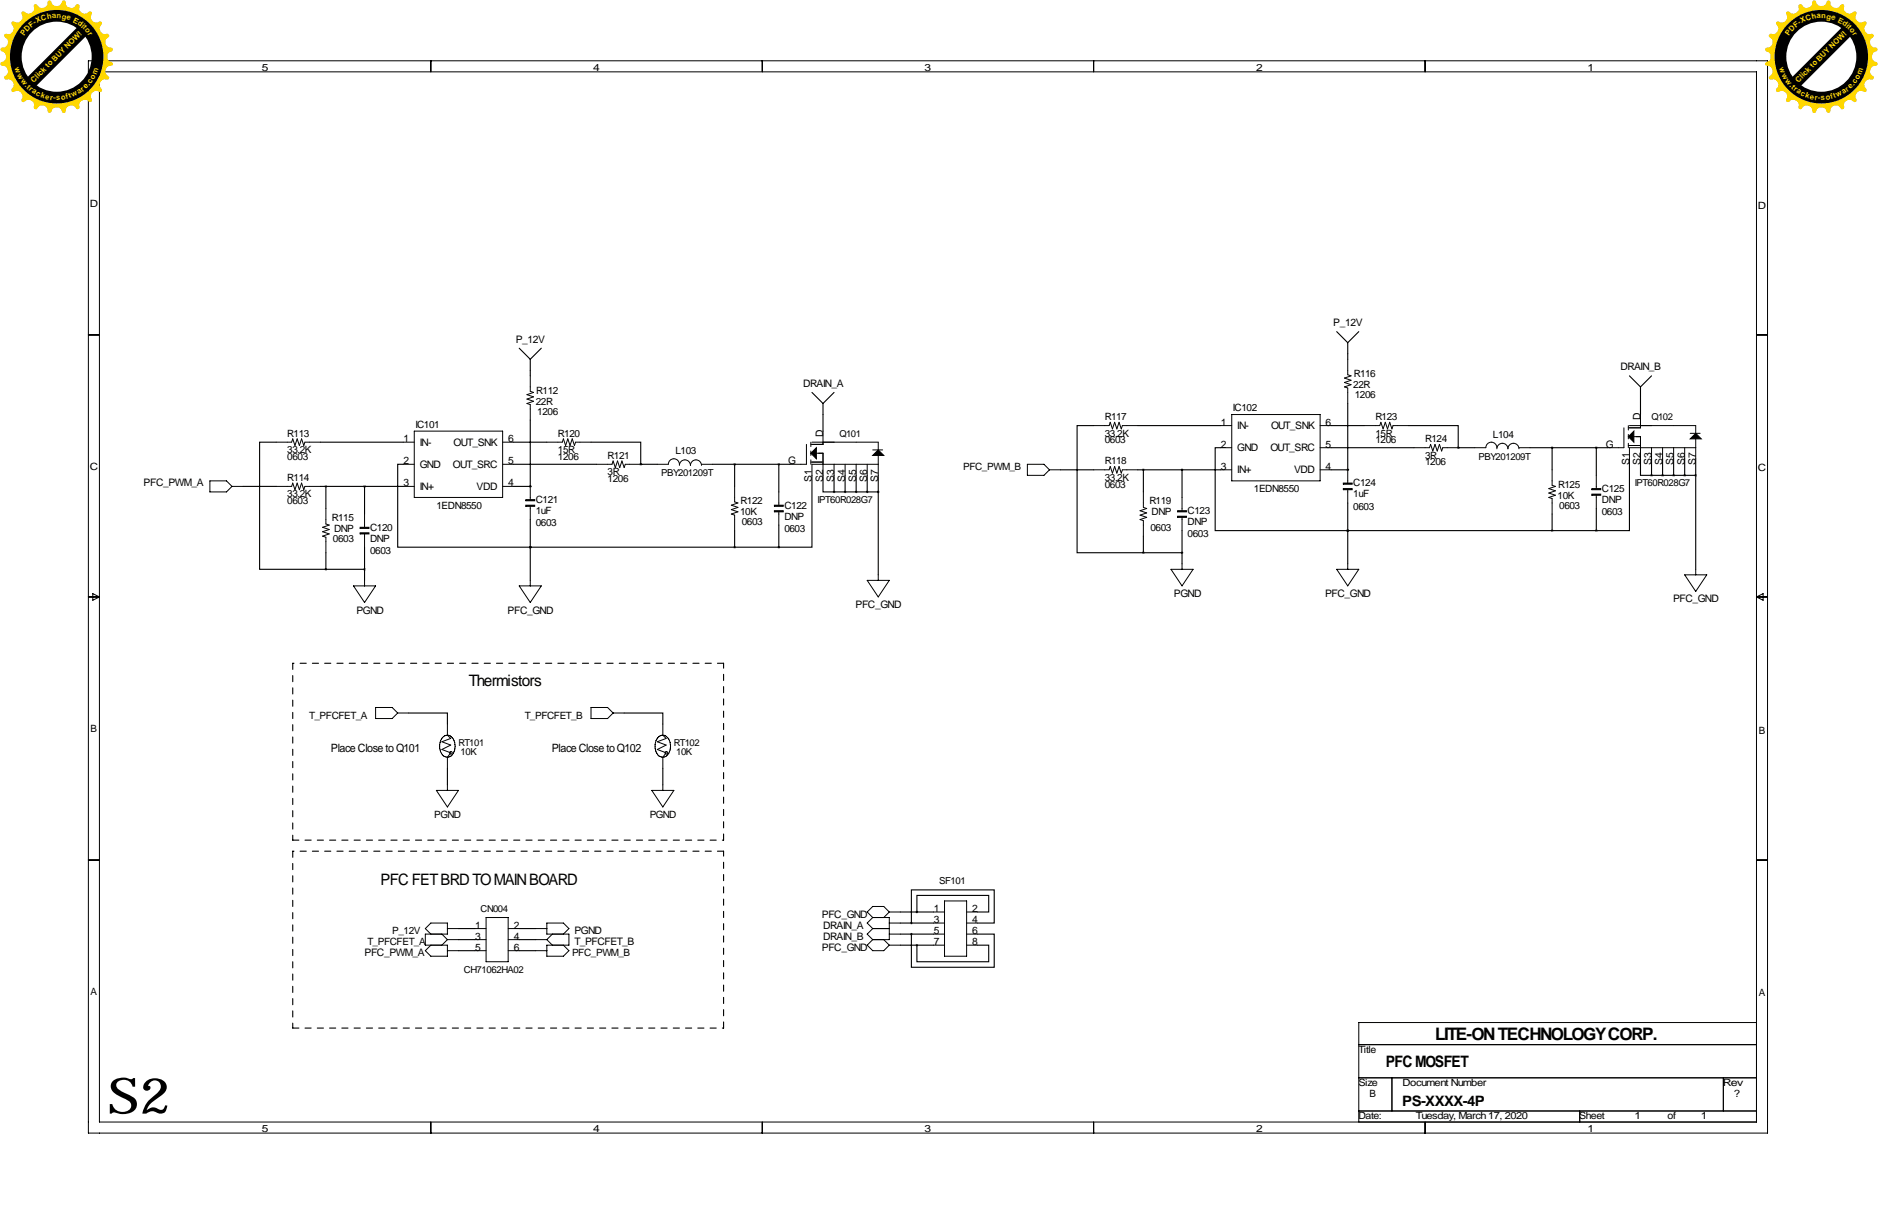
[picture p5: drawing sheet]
<svg xmlns="http://www.w3.org/2000/svg" width="432mm" height="279mm" viewBox="0 0 432 279" stroke-linecap="round" stroke-linejoin="round" font-family="sans-serif">
<g fill="none" stroke="#000" stroke-width=".23">
<path d="M20.3 14h386.1v246.3h-386.1zM22.9 16.5h381v241.3h-381zM99.1 14v2.5M175.3 14v2.5M251.5 14v2.5M327.7 14v2.5M20.3 77h2.6M403.9 77h2.5M95.2 99.1h20.4v15.2h-20.4zM121.9 86.4v3.5l.8 .3-1.5 .5 1.5 .5-1.5 .5 1.5 .5-1.5 .5 .7 .3v3.5M189.2 99.1v3h-2.8M251.5 97.8h3.5l.3-.8 .5 1.6 .5-1.6 .5 1.6 .5-1.6 .5 1.6 .3-.8h3.5"/>
<path d="M280.7 97.8h2.5M283.2 95.2h20.3v15.3h-20.3zM303.5 97.8h2.6M309.9 82.5v3.6l.7 .3-1.5 .5 1.5 .5-1.5 .5 1.5 .5-1.5 .5 .8 .3v3.5M313.7 97.8h3.5l.3-.8 .5 1.6 .5-1.6 .5 1.6 .5-1.6 .5 1.6 .3-.8h3.5M373.4 98.3v4.6h-3.8M374.4 97.8v1M374.4 99.8v1M374.6 97.8h15.3v7.6M377.2 95.2v3.1h-2.8M388.6 99.6h2.3M48.3 110.5h3.8l1.2 1.3-1.2 1.2h-3.8z"/>
<path d="M53.3 111.8h2.6M63.5 101.6h3.6l.2-.8 .5 1.6 .5-1.6 .5 1.6 .5-1.6 .5 1.6 .3-.8h3.6M63.5 111.8h3.6l.2-.8 .5 1.5 .5-1.5 .5 1.5 .5-1.5 .5 1.5 .3-.7h3.6M74.9 116.8v3.6l.8 .3-1.5 .5 1.5 .5-1.5 .5 1.5 .5-1.5 .5 .7 .2v3.6M83.8 118.1v3.1M92.7 101.6h2.5M92.7 111.8h2.5M92.7 106.7h2.5M115.6 101.6h2.5M115.6 111.8h2.5M115.6 106.7h2.5M121.9 111.8v3"/>
<path d="M121.9 116.3v3.1M125.7 101.6h3.6l.2-.8 .5 1.6 .6-1.6 .5 1.6 .5-1.6 .5 1.6 .2-.8h3.6M137.2 106.7h3.5l.3-.8 .5 1.5 .5-1.5 .5 1.5 .5-1.5 .5 1.5 .3-.7h3.5M151.1 106.7h2.6a1.27 1.27 0 0 1 1.2-1.3 1.27 1.27 0 0 1 1.3 1.3M156.2 106.9a1.27 1.27 0 0 1 1.3-1.2 1.27 1.27 0 0 1 1.2 1.2 1.27 1.27 0 0 1 1.3-1.2 1.27 1.27 0 0 1 1.3 1.2M161.3 106.7h2.5M168.9 111.8v3.5l.8 .3-1.6 .5 1.6 .5-1.6 .5 1.6 .5-1.6 .5 .8 .3v3.5M179.1 113v3.1M179.1 117.6v3.1M185.4 102.1v4.6h-3.8M186.4 106.2h2.8M186.4 101.6v1"/>
<path d="M186.4 103.6v1M186.4 105.7v1M186.7 101.6h15.2v7.6M187.7 104.1h1.5v5.1M191.8 106.7v2.5M194.3 106.7v2.5M196.8 106.7v2.5M199.4 106.7v2.5M200.7 103.4h2.2M201.9 106.7h-15.2v2.5M236.2 106.7h3.8l1.3 1.2-1.3 1.3h-3.8zM241.3 107.9h2.5"/>
<path d="M251.5 107.9h3.5l.3-.7 .5 1.5 .5-1.5 .5 1.5 .5-1.5 .5 1.5 .3-.8h3.5M262.9 113v3.6l.8 .2-1.6 .5 1.6 .6-1.6 .5 1.6 .5-1.6 .5 .8 .2v3.6M271.8 114.3v3M271.8 118.9v3M280.7 107.9h2.5M280.7 102.9h2.5M303.5 107.9h2.6M303.5 102.9h2.6M309.9 107.9v3.1M309.9 112.5v3.1M325.1 102.9h3.6l.2-.8 .5 1.5 .5-1.5 .6 1.5 .5-1.5 .5 1.5 .2-.7h3.6M339.1 102.9h2.5a1.27 1.27 0 0 1 1.3-1.3 1.27 1.27 0 0 1 1.3 1.3"/>
<path d="M344.2 103.1a1.27 1.27 0 0 1 1.2-1.2 1.27 1.27 0 0 1 1.3 1.2 1.27 1.27 0 0 1 1.3-1.2 1.27 1.27 0 0 1 1.2 1.2M349.2 102.9h2.6M356.9 107.9v3.6l.7 .3-1.5 .5 1.5 .5-1.5 .5 1.5 .5-1.5 .5 .8 .3v3.5M367 109.2v3.1M367 113.8v3M374.4 102.4h2.8M374.4 101.9v1M375.7 100.3h1.5v5.1M379.7 102.9v2.5M382.3 102.9v2.5M384.8 102.9v2.5M387.3 102.9v2.5"/>
<path d="M389.9 102.9h-15.3v2.5M20.3 137.2h2.6M21.3 136.4l1.6 .8-1.6 .7zM81.3 134.6h5.1l-2.6 3.8zM83.8 122.7v3M83.8 133.3v1.3M119.4 134.6h5.1l-2.6 3.8zM121.9 133.3v1.3M199.4 133.3h5.1l-2.6 3.9zM201.9 132.1v1.2M269.2 130.8h5.1l-2.5 3.8zM271.8 129.5v1.3"/>
<path d="M307.3 130.8h5.1l-2.5 3.8zM309.9 129.5v1.3M387.3 132.1h5.1l-2.5 3.8zM389.9 130.8v1.3M403.9 137.2h2.5M403.9 137.2l1.5-.8v1.5zM86.4 162.6h3.8l1.2 1.2-1.2 1.3h-3.8zM91.4 163.8h2.6M102.9 168.9l.7 .8-2 .7 2 .8-2 1 2 .8-.7 1M102.9 168.9a2.67 2.67 0 0 1 1.5 3.8l-.7 1-.8 .3M102.9 168.9a2.72 2.72 0 0 0-1.9 2.3 2.72 2.72 0 0 0 1.3 2.6l.6 .2M102.9 166.4v2.5"/>
<path d="M102.9 174v2.5M135.9 162.6h3.8l1.3 1.2-1.3 1.3h-3.8zM141 163.8h2.5M152.4 168.9l.8 .8-2.1 .7 2.1 .8-2.1 1 2.1 .8-.8 1M152.4 168.9a2.67 2.67 0 0 1 1.5 3.8l-.6 1-.9 .3M152.4 168.9a2.72 2.72 0 0 0-1.9 2.3 2.72 2.72 0 0 0 1.3 2.6l.6 .2M152.4 166.4v2.5M152.4 174v2.5M20.3 197.6h2.6M100.3 181.6h5.1l-2.5 3.8zM102.9 180.3v1.3M149.9 181.6h5l-2.5 3.8z"/>
<path d="M152.4 180.3v1.3M403.9 197.6h2.5M99.1 214.6l-1.3-1.2 1.3-1.3h3.8v2.5h-5.1v2.6h5.1v2.5h-3.8l-1.3-1.3 1.3-1.2M101.6 214.6l1.3 1.3M102.9 213.4h2.5M102.9 215.9h2.5M102.9 218.4h2.5M102.9 215.9l-1.3 1.3M109.2 213.4h2.6M109.2 215.9h2.6M109.2 218.4h2.6M111.8 210.8h5v10.2h-5z"/>
<path d="M116.8 213.4h2.6M116.8 215.9h2.6M116.8 218.4h2.6M123.2 213.4h2.5M123.2 215.9h2.5M123.2 218.4h2.5M125.7 215.9l1.3 1.3M127 214.6l-1.3 1.3M129.5 214.6l1.3-1.2-1.3-1.3h-3.8v2.5h5.1v2.6h-5.1v2.5h3.8l1.3-1.3-1.3-1.2M200.7 210.8h3.8v5.1h-3.8M200.7 213.4h3.8M200.7 215.9l-1.3 1.3 1.3 1.2h2.5l1.3-1.2"/>
<path d="M200.7 210.8l-1.3 1.3 1.3 1.3M200.7 213.4l-1.3 1.2 1.3 1.3M203.2 215.9l1.3 1.3M204.5 209.5h2.5M204.5 212.1h2.5M204.5 214.6h2.5M204.5 217.2h2.5M204.5 209.5l-1.3 1.3M204.5 209.5l-1.3-1.2h-2.5l-1.3 1.2 1.3 1.3M214.6 209.5h2.6M214.6 212.1h2.6M214.6 214.6h2.6"/>
<path d="M214.6 217.2h2.6M217.2 207h5v12.7h-5zM222.2 209.5h2.6M222.2 212.1h2.6M222.2 214.6h2.6M222.2 217.2h2.6M403.9 234.9h-91.5v22.9M99.1 257.8v2.5M175.3 257.8v2.5M251.5 257.8v2.5M312.4 255.3h91.5M312.4 240h91.5"/>
<path d="M312.4 247.6h91.5M320 247.6v7.7M327.7 257.8v2.5M363.2 255.3v2.5M396.2 247.6v7.7"/>
<circle cx="103.7" cy="173" r=".3"/>
<circle cx="153.2" cy="173" r=".3"/>
</g>
<path d="M67.3 152.4v40.6M166.4 152.4h-99.1M67.3 193h99.1M67.3 195.6v40.6M166.4 193v-40.6M166.4 195.6h-99.1M67.3 236.2h99.1M166.4 236.2v-40.6" fill="none" stroke="#000" stroke-width=".25" stroke-dasharray="1.4 1.4"/>
<g fill="#000" stroke="#000" stroke-width=".23">
<path d="M389.9 99.6l1.3 1.2h-2.6zM120.9 116.1h2v.2h-2zM120.9 114.8h2v.3h-2zM178.1 117.3h2v.3h-2zM178.1 116.1h2v.2h-2zM186.4 104.1l1.3-1.2v2.5zM200.7 104.6l1.2-1.2 1.3 1.2zM270.8 118.6h2v.3h-2zM270.8 117.3h2v.3h-2zM308.9 112.3h2v.2h-2zM308.9 111h2v.3h-2zM366 113.5h2v.3h-2z"/>
<path d="M366 112.3h2v.2h-2zM375.7 99.1v2.5l-1.3-1.3zM82.8 122.4h2v.3h-2zM82.8 121.2h2v.2h-2z"/>
</g>
<g fill="none" stroke="#000" stroke-width=".25">
<path d="M307.3 76.2l2.6 2.5M309.9 78.7v3.8M312.4 76.2l-2.5 2.5M119.4 80l2.5 2.5M121.9 82.5v3.9M121.9 96.5v15.3M124.5 80l-2.6 2.5M186.7 90.2l2.5 2.5M189.2 92.7v6.4M191.8 90.2l-2.6 2.5M251.5 97.8h-3.9v29.2h15.3M261.6 97.8h19.1"/>
<path d="M306.1 97.8h7.6M309.9 92.7v15.2M323.8 97.8h11.5v5.1M374.6 86.4l2.6 2.5M377.2 88.9v6.3M379.7 86.4l-2.5 2.5M55.9 111.8h7.6M63.5 101.6h-3.8v29.2h15.2M73.7 101.6h19M73.7 111.8h19M74.9 111.8v5M83.8 111.8v6.3"/>
<path d="M92.7 106.7h-1.3v19h30.5M118.1 101.6h7.6M118.1 111.8h3.8M118.1 106.7h19.1M121.9 111.8h.1M121.9 119.4v13.9M135.9 101.6h11.4v5.1M147.3 106.7h.1M147.3 106.7h3.8M163.8 106.7h17.8M168.9 106.7v5.1M179.1 106.7v6.3"/>
<path d="M186.7 109.2v16.5h-7.6M189.2 109.2v3.8h2.6M191.8 113h10.1M191.8 109.2v3.8M194.3 109.2v3.8M196.8 109.2v3.8M199.4 109.2v3.8M201.9 109.2v22.9M243.8 107.9h7.7M261.6 107.9h19.1M262.9 107.9v5.1M271.8 107.9v6.4"/>
<path d="M280.7 102.9h-1.3v19h30.5M306.1 107.9h3.8M306.1 102.9h19M309.9 107.9h.1M309.9 115.6v13.9M335.3 102.9h.1M335.3 102.9h3.8M351.8 102.9h17.8M356.9 102.9v5M356.9 118.1v3.8M367 102.9v6.3M367 116.8v5.1"/>
<path d="M374.6 105.4v16.5h-7.6M377.2 105.4v3.8h2.5M379.7 109.2h10.2M379.7 105.4v3.8M382.3 105.4v3.8M384.8 105.4v3.8M387.3 105.4v3.8M389.9 105.4v25.4M74.9 127v3.8M74.9 130.8h8.9M83.8 125.7v7.6M121.9 125.7h.1"/>
<path d="M121.9 125.7h57.2M168.9 121.9v3.8M179.1 120.7v5M262.9 123.2v3.8M262.9 127h8.9M271.8 121.9v7.6M309.9 121.9h.1M309.9 121.9h57.1M94 163.8h8.9v2.6M102.9 176.5v3.8M143.5 163.8h8.9v2.6M152.4 176.5v3.8"/>
<path d="M105.4 213.4h3.8M105.4 215.9h3.8M105.4 218.4h3.8M119.4 213.4h3.8M119.4 215.9h3.8M119.4 218.4h3.8M207 212.1h7.6M207 214.6h7.6M207 217.2h7.6M207 209.5h7.6M209.5 212.1v-7.6h19.1v7.6h-3.8M209.5 214.6v7.6h19.1v-7.6h-3.8"/>
<path d="M210.8 209.5v-3.8h16.5v3.8h-2.5M210.8 217.2v3.8h16.5v-3.8h-2.5"/>
</g>
<path d="M196.8 113a.05 .05 0 0 0 .1 0 .05 .05 0 0 0-.1 0zM387.3 109.2a.05 .05 0 0 0 .1 0 .05 .05 0 0 0-.1 0zM209.5 212.1a.05 .05 0 0 0 .1 0 .05 .05 0 0 0-.1 0zM209.5 214.6a.05 .05 0 0 0 .1 0 .05 .05 0 0 0-.1 0z" fill="#000" stroke="#000" stroke-width=".51"/>
<path d="M2.7 5.1a1.03 1.03 0 0 0 .4 1.1 1.25 1.25 0 0 1-.3 1.3 1.25 1.25 0 0 1-1.3 .3l-.5 .2a1.03 1.03 0 0 0 .7 1 1.25 1.25 0 0 1 0 1.3 1.25 1.25 0 0 1-1.2 .6l-.4 .4a1.03 1.03 0 0 0 .9 .8 1.25 1.25 0 0 1 .4 1.3 1.25 1.25 0 0 1-1 .9l-.3 .4a1.03 1.03 0 0 0 1.1 .5 1.25 1.25 0 0 1 .7 1.2 1.25 1.25 0 0 1-.8 1.1l-.1 .5a1.03 1.03 0 0 0 1.2 .2 1.25 1.25 0 0 1 .9 1 1.25 1.25 0 0 1-.4 1.2v.6a1.03 1.03 0 0 0 1.2-.1 1.25 1.25 0 0 1 1.1 .6 1.25 1.25 0 0 1 0 1.3l.1 .6a1.03 1.03 0 0 0 1.1-.4 1.25 1.25 0 0 1 1.3 .3 1.25 1.25 0 0 1 .3 1.3l.2 .5a1.03 1.03 0 0 0 1-.7 1.25 1.25 0 0 1 1.3 0 1.25 1.25 0 0 1 .6 1.2l.4 .3a1.03 1.03 0 0 0 .8-.9 1.25 1.25 0 0 1 1.3-.3 1.25 1.25 0 0 1 .9 1l.4 .2a1.03 1.03 0 0 0 .5-1 1.25 1.25 0 0 1 1.2-.7 1.25 1.25 0 0 1 1.1 .7l.5 .2a1.03 1.03 0 0 0 .2-1.2 1.25 1.25 0 0 1 1-1 1.25 1.25 0 0 1 1.2 .5h.6a1.03 1.03 0 0 0-.1-1.2 1.25 1.25 0 0 1 .6-1.2 1.25 1.25 0 0 1 1.3 .1l.6-.1a1.03 1.03 0 0 0-.4-1.2 1.25 1.25 0 0 1 .3-1.2 1.25 1.25 0 0 1 1.3-.3l.5-.3a1.03 1.03 0 0 0-.7-1 1.25 1.25 0 0 1 0-1.3 1.25 1.25 0 0 1 1.2-.6l.3-.4a1.03 1.03 0 0 0-.9-.7 1.25 1.25 0 0 1-.3-1.3 1.25 1.25 0 0 1 1-.9l.2-.5a1.03 1.03 0 0 0-1-.5 1.25 1.25 0 0 1-.7-1.1 1.25 1.25 0 0 1 .7-1.1l.2-.6a1.03 1.03 0 0 0-1.2-.2 1.25 1.25 0 0 1-1-.9 1.25 1.25 0 0 1 .5-1.2v-.6a1.03 1.03 0 0 0-1.2 .1 1.25 1.25 0 0 1-1.2-.7 1.25 1.25 0 0 1 .1-1.3l-.1-.5a1.03 1.03 0 0 0-1.2 .4 1.25 1.25 0 0 1-1.2-.3 1.25 1.25 0 0 1-.3-1.3l-.3-.5a1.03 1.03 0 0 0-1 .7 1.25 1.25 0 0 1-1.3 0 1.25 1.25 0 0 1-.6-1.2l-.4-.4a1.03 1.03 0 0 0-.7 .9 1.25 1.25 0 0 1-1.3 .4 1.25 1.25 0 0 1-.9-1l-.5-.3a1.03 1.03 0 0 0-.5 1.1 1.25 1.25 0 0 1-1.1 .7 1.25 1.25 0 0 1-1.1-.8l-.6-.1a1.03 1.03 0 0 0-.2 1.2 1.25 1.25 0 0 1-.9 .9 1.25 1.25 0 0 1-1.2-.4h-.6a1.03 1.03 0 0 0 .1 1.2 1.25 1.25 0 0 1-.7 1.1 1.25 1.25 0 0 1-1.3 0zM2.3 13a10.8 10.8 0 0 0 21.5 0 10.8 10.8 0 0 0-21.5 0z" fill-rule="evenodd" fill="#ffd700"/>
<path d="M2.3 13a10.8 10.8 0 0 0 21.5 0 10.8 10.8 0 0 0-21.5 0zM4.8 13a8.2 8.2 0 0 0 16.5 0 8.2 8.2 0 0 0-16.5 0z" fill-rule="evenodd" fill="#000"/>
<circle cx="13" cy="13" r="8.2" fill="none" stroke="#000" stroke-width=".35"/>
<path d="M6.3 17.8l11.5-11.5 1 .9 1 1.1-11.5 11.5-1.1-1z" fill="#000"/>
<path d="M408.4 5.1a1.03 1.03 0 0 0 .4 1.1 1.25 1.25 0 0 1-.3 1.3 1.25 1.25 0 0 1-1.3 .3l-.5 .2a1.03 1.03 0 0 0 .7 1 1.25 1.25 0 0 1 0 1.3 1.25 1.25 0 0 1-1.2 .6l-.3 .4a1.03 1.03 0 0 0 .9 .8 1.25 1.25 0 0 1 .3 1.3 1.25 1.25 0 0 1-1 .9l-.2 .4a1.03 1.03 0 0 0 1 .5 1.25 1.25 0 0 1 .7 1.2 1.25 1.25 0 0 1-.7 1.1l-.2 .5a1.03 1.03 0 0 0 1.2 .2 1.25 1.25 0 0 1 1 1 1.25 1.25 0 0 1-.5 1.2v.6a1.03 1.03 0 0 0 1.2-.1 1.25 1.25 0 0 1 1.2 .6 1.25 1.25 0 0 1-.1 1.3l.1 .6a1.03 1.03 0 0 0 1.2-.4 1.25 1.25 0 0 1 1.2 .3 1.25 1.25 0 0 1 .3 1.3l.3 .5a1.03 1.03 0 0 0 1-.7 1.25 1.25 0 0 1 1.3 0 1.25 1.25 0 0 1 .6 1.2l.4 .3a1.03 1.03 0 0 0 .7-.9 1.25 1.25 0 0 1 1.3-.3 1.25 1.25 0 0 1 .9 1l.5 .2a1.03 1.03 0 0 0 .5-1 1.25 1.25 0 0 1 1.1-.7 1.25 1.25 0 0 1 1.1 .7l.6 .2a1.03 1.03 0 0 0 .2-1.2 1.25 1.25 0 0 1 .9-1 1.25 1.25 0 0 1 1.2 .5h.6a1.03 1.03 0 0 0-.1-1.2 1.25 1.25 0 0 1 .7-1.2 1.25 1.25 0 0 1 1.3 .1l.5-.1a1.03 1.03 0 0 0-.4-1.2 1.25 1.25 0 0 1 .3-1.2 1.25 1.25 0 0 1 1.3-.3l.5-.3a1.03 1.03 0 0 0-.7-1 1.25 1.25 0 0 1 0-1.3 1.25 1.25 0 0 1 1.2-.6l.4-.4a1.03 1.03 0 0 0-.9-.7 1.25 1.25 0 0 1-.4-1.3 1.25 1.25 0 0 1 1-.9l.3-.5a1.03 1.03 0 0 0-1.1-.5 1.25 1.25 0 0 1-.7-1.1 1.25 1.25 0 0 1 .8-1.1l.1-.6a1.03 1.03 0 0 0-1.2-.2 1.25 1.25 0 0 1-.9-.9 1.25 1.25 0 0 1 .4-1.2v-.6a1.03 1.03 0 0 0-1.2 .1 1.25 1.25 0 0 1-1.1-.7 1.25 1.25 0 0 1 0-1.3l-.1-.5a1.03 1.03 0 0 0-1.1 .4 1.25 1.25 0 0 1-1.3-.3 1.25 1.25 0 0 1-.3-1.3l-.2-.5a1.03 1.03 0 0 0-1 .7 1.25 1.25 0 0 1-1.3 0 1.25 1.25 0 0 1-.6-1.2l-.4-.4a1.03 1.03 0 0 0-.8 .9 1.25 1.25 0 0 1-1.3 .4 1.25 1.25 0 0 1-.9-1l-.4-.3a1.03 1.03 0 0 0-.5 1.1 1.25 1.25 0 0 1-1.2 .7 1.25 1.25 0 0 1-1.1-.8l-.5-.1a1.03 1.03 0 0 0-.2 1.2 1.25 1.25 0 0 1-1 .9 1.25 1.25 0 0 1-1.2-.4h-.6a1.03 1.03 0 0 0 .1 1.2 1.25 1.25 0 0 1-.6 1.1 1.25 1.25 0 0 1-1.3 0zM408 13a10.8 10.8 0 0 0 21.5 0 10.8 10.8 0 0 0-21.5 0z" fill-rule="evenodd" fill="#ffd700"/>
<path d="M408 13a10.8 10.8 0 0 0 21.5 0 10.8 10.8 0 0 0-21.5 0zM410.5 13a8.2 8.2 0 0 0 16.5 0 8.2 8.2 0 0 0-16.5 0z" fill-rule="evenodd" fill="#000"/>
<circle cx="418.8" cy="13" r="8.2" fill="none" stroke="#000" stroke-width=".35"/>
<path d="M412 17.8l11.5-11.5 1.1 .9 .9 1.1-11.5 11.5-1-1z" fill="#000"/>
<text font-size="11.5" x="24.8" y="255.9">S2</text>
<text font-size="4" x="330" y="239">LITE-ON TECHNOLOGY CORP.</text>
<g font-size="3.6">
<text x="107.8" y="157.6">Thermistors</text>
<text x="87.5" y="203.4">PFC FET BRD TO MAIN BOARD</text>
<text x="318.6" y="245.3">PFC MOSFET</text>
</g>
<text font-size="3.3" x="322.4" y="254.2">PS-XXXX-4P</text>
<g font-size="2.6">
<text x="76.1" y="172.8">Place Close to Q101</text>
<text x="126.9" y="172.8">Place Close to Q102</text>
</g>
<g font-size="2.4">
<text x="306.6" y="74.9">P_12V</text>
<text x="118.6" y="78.7">P_12V</text>
<text x="184.6" y="88.9">DRAIN_A</text>
<text x="372.6" y="85.1">DRAIN_B</text>
<text x="92.8" y="101.6">1</text>
<text x="116.8" y="101.6">6</text>
<text x="189.2" y="100.3" transform="rotate(-90 189.2 100.3)">D</text>
<text x="280.7" y="97.8">1</text>
<text x="284.5" y="98.6">IN-</text>
<text x="292.3" y="98.6">OUT_SNK</text>
<text x="304.8" y="97.8">6</text>
<text x="377.2" y="96.5" transform="rotate(-90 377.2 96.5)">D</text>
<text x="92.8" y="106.7">2</text>
<text x="96.5" y="102.4">IN-</text>
<text x="96.5" y="107.5">GND</text>
<text x="104.1" y="107.5">OUT_SRC</text>
<text x="104.3" y="102.4">OUT_SNK</text>
<text x="116.8" y="106.7">5</text>
<text x="181.3" y="106.7">G</text>
<text x="280.7" y="107.9">3</text>
<text x="280.7" y="102.9">2</text>
<text x="284.5" y="103.7">GND</text>
<text x="292.1" y="103.7">OUT_SRC</text>
<text x="304.8" y="107.9">4</text>
<text x="304.8" y="102.9">5</text>
<text x="369.2" y="102.9">G</text>
<text x="374.7" y="106.8" transform="rotate(-90 374.7 106.8)">S1</text>
<text x="377.2" y="106.8" transform="rotate(-90 377.2 106.8)">S2</text>
<text x="379.7" y="106.8" transform="rotate(-90 379.7 106.8)">S3</text>
<text x="382.3" y="106.8" transform="rotate(-90 382.3 106.8)">S4</text>
<text x="384.8" y="106.8" transform="rotate(-90 384.8 106.8)">S5</text>
<text x="387.3" y="106.8" transform="rotate(-90 387.3 106.8)">S6</text>
<text x="389.9" y="106.8" transform="rotate(-90 389.9 106.8)">S7</text>
<text x="33" y="111.8">PFC_PWM_A</text>
<text x="92.8" y="111.8">3</text>
<text x="96.5" y="112.6">IN+</text>
<text x="109.6" y="112.6">VDD</text>
<text x="116.8" y="111.8">4</text>
<text x="186.7" y="110.6" transform="rotate(-90 186.7 110.6)">S1</text>
<text x="189.2" y="110.6" transform="rotate(-90 189.2 110.6)">S2</text>
<text x="191.8" y="110.6" transform="rotate(-90 191.8 110.6)">S3</text>
<text x="194.3" y="110.6" transform="rotate(-90 194.3 110.6)">S4</text>
<text x="196.9" y="110.6" transform="rotate(-90 196.9 110.6)">S5</text>
<text x="199.4" y="110.6" transform="rotate(-90 199.4 110.6)">S6</text>
<text x="201.9" y="110.6" transform="rotate(-90 201.9 110.6)">S7</text>
<text x="284.5" y="108.7">IN+</text>
<text x="297.5" y="108.7">VDD</text>
<text x="269.9" y="137.2">PGND</text>
<text x="304.7" y="137.2">PFC_GND</text>
<text x="82" y="141">PGND</text>
<text x="116.7" y="141">PFC_GND</text>
<text x="196.7" y="139.7">PFC_GND</text>
<text x="384.7" y="138.4">PFC_GND</text>
<text x="214.7" y="209.5">1</text>
<text x="223.5" y="209.5">2</text>
<text x="109.3" y="215.9">3</text>
<text x="109.3" y="213.4">1</text>
<text x="118.1" y="213.4">2</text>
<text x="118.1" y="215.9">4</text>
<text x="132.1" y="214.6">PGND</text>
<text x="189" y="210.8">PFC_GND</text>
<text x="189.2" y="213.4">DRAIN_A</text>
<text x="189.2" y="215.9">DRAIN_B</text>
<text x="214.7" y="212.1">3</text>
<text x="214.7" y="214.6">5</text>
<text x="223.5" y="212.1">4</text>
<text x="223.5" y="214.6">6</text>
<text x="83.8" y="219.7">PFC_PWM_A</text>
<text x="109.3" y="218.4">5</text>
<text x="118.1" y="218.4">6</text>
<text x="132.1" y="217.2">T_PFCFET_B</text>
<text x="189" y="218.4">PFC_GND</text>
<text x="214.7" y="217.2">7</text>
<text x="223.5" y="217.2">8</text>
</g>
<g font-size="2.3">
<text x="60.2" y="16.3">5</text>
<text x="136.4" y="16.3">4</text>
<text x="212.6" y="16.3">3</text>
<text x="288.8" y="16.3">2</text>
<text x="365" y="16.3">1</text>
<text x="20.6" y="47.5">D</text>
<text x="404.2" y="48.1">D</text>
<text x="311.1" y="89.2">22R</text>
<text x="311.3" y="86.6">R116</text>
<text x="123.2" y="93">22R</text>
<text x="123.3" y="90.4">R112</text>
<text x="123.5" y="95.3">1206</text>
<text x="283.5" y="94.5">IC102</text>
<text x="311.5" y="91.4">1206</text>
<text x="66" y="100.3">R113</text>
<text x="95.5" y="98.3">IC101</text>
<text x="128.3" y="100.3">R120</text>
<text x="254" y="96.5">R117</text>
<text x="254" y="100.3">33.2K</text>
<text x="254" y="101.9">0603</text>
<text x="316.2" y="100.3">15R</text>
<text x="316.2" y="101.9">1206</text>
<text x="316.2" y="96.5">R123</text>
<text x="327.7" y="101.6">R124</text>
<text x="343.3" y="100.6">L104</text>
<text x="66" y="104.1">33.2K</text>
<text x="66" y="105.7">0603</text>
<text x="128.3" y="104.1">15R</text>
<text x="128.3" y="105.7">1206</text>
<text x="139.7" y="105.4">R121</text>
<text x="155.3" y="104.4">L103</text>
<text x="221.4" y="107.9">PFC_PWM_B</text>
<text x="254" y="106.7">R118</text>
<text x="327.7" y="105.4">3R</text>
<text x="327.7" y="106.9">1206</text>
<text x="20.6" y="108">C</text>
<text x="66" y="110.5">R114</text>
<text x="139.7" y="109.2">3R</text>
<text x="139.7" y="110.8">1206</text>
<text x="254" y="110.5">33.2K</text>
<text x="254" y="112">0603</text>
<text x="288.3" y="113">1EDN8550</text>
<text x="311.1" y="111.8">C124</text>
<text x="358.2" y="112">R125</text>
<text x="368.3" y="113">C125</text>
<text x="404.2" y="108.3">C</text>
<text x="66" y="114.3">33.2K</text>
<text x="66" y="115.8">0603</text>
<text x="76.3" y="119.6">R115</text>
<text x="100.3" y="116.8">1EDN8550</text>
<text x="123.2" y="118.1">1uF</text>
<text x="123.2" y="115.6">C121</text>
<text x="170.2" y="118.4">10K</text>
<text x="170.3" y="115.8">R122</text>
<text x="180.3" y="119.4">DNP</text>
<text x="180.3" y="116.8">C122</text>
<text x="264.3" y="115.8">R119</text>
<text x="264.8" y="118.4">DNP</text>
<text x="273" y="118.1">C123</text>
<text x="311.1" y="114.3">1uF</text>
<text x="311.1" y="117.1">0603</text>
<text x="358.1" y="114.6">10K</text>
<text x="358.5" y="116.8">0603</text>
<text x="368.3" y="115.6">DNP</text>
<text x="368.3" y="118.4">0603</text>
<text x="76.6" y="124.5">0603</text>
<text x="76.8" y="122.2">DNP</text>
<text x="85.1" y="124.5">DNP</text>
<text x="85.1" y="121.9">C120</text>
<text x="123.2" y="120.9">0603</text>
<text x="170.5" y="120.7">0603</text>
<text x="180.3" y="122.2">0603</text>
<text x="264.5" y="121.9">0603</text>
<text x="273" y="120.7">DNP</text>
<text x="273" y="123.5">0603</text>
<text x="85.1" y="127.3">0603</text>
<text x="71.1" y="165.1">T_PFCFET_A</text>
<text x="120.6" y="165.1">T_PFCFET_B</text>
<text x="20.8" y="168.2">B</text>
<text x="404.4" y="168.7">B</text>
<text x="99.8" y="188">PGND</text>
<text x="149.4" y="188">PGND</text>
<text x="90.2" y="214.6">P_12V</text>
<text x="84.5" y="217.2">T_PFCFET_A</text>
<text x="131.5" y="219.7">PFC_PWM_B</text>
<text x="20.8" y="228.7">A</text>
<text x="404.4" y="228.9">A</text>
<text x="312.3" y="241.9">Title</text>
<text x="312.3" y="249.5">Size</text>
<text x="322.5" y="249.5">Document Number</text>
<text x="396.1" y="249.5">Rev</text>
<text x="312.3" y="257.1">Date:</text>
<text x="314.9" y="252.1">B</text>
<text x="325.5" y="257.1">Tuesday, March 17, 2020</text>
<text x="363.1" y="257.1">Sheet</text>
<text x="375.8" y="257.1">1</text>
<text x="383.4" y="257.1">of</text>
<text x="391.1" y="257.1">1</text>
<text x="398.7" y="252.1">?</text>
<text x="60.2" y="260.1">5</text>
<text x="136.4" y="260.1">4</text>
<text x="212.6" y="260.1">3</text>
<text x="288.8" y="260.1">2</text>
<text x="365" y="260.1">1</text>
</g>
<g font-size="2.2">
<text x="193" y="100.3">Q101</text>
<text x="379.7" y="96.5">Q102</text>
<text x="340" y="105.6">PBY201209T</text>
<text x="152" y="109.4">PBY201209T</text>
<text x="375.9" y="111.8">IPT60R028G7</text>
<text x="188" y="115.6">IPT60R028G7</text>
<text x="105.4" y="171.4">RT101</text>
<text x="105.9" y="173.5">10K</text>
<text x="154.9" y="171.4">RT102</text>
<text x="155.4" y="173.5">10K</text>
<text x="215.9" y="203.2">SF101</text>
<text x="110.5" y="209.5">CN004</text>
<text x="106.7" y="223.5">CH71062HA02</text>
</g>
<g font-size="1.7" fill="#ffd700">
<text x="8" y="5.7" transform="rotate(-33 8 5.7)">-</text>
<text x="8.6" y="5.4" transform="rotate(-27 8.6 5.4)">X</text>
<text x="9.6" y="4.9" transform="rotate(-18 9.6 4.9)">C</text>
<text x="10.9" y="4.4" transform="rotate(-11 10.9 4.4)">h</text>
<text x="12" y="4.3" transform="rotate(-4 12 4.3)">a</text>
<text x="13" y="4.2" transform="rotate(3 13 4.2)">n</text>
<text x="14.1" y="4.3" transform="rotate(11 14.1 4.3)">g</text>
<text x="15.2" y="4.5" transform="rotate(17 15.2 4.5)">e</text>
<text x="16.7" y="5" transform="rotate(28 16.7 5)">E</text>
<text x="17.7" y="5.5" transform="rotate(35 17.7 5.5)">d</text>
<text x="413.8" y="5.7" transform="rotate(-33 413.8 5.7)">-</text>
<text x="414.3" y="5.4" transform="rotate(-27 414.3 5.4)">X</text>
<text x="415.4" y="4.9" transform="rotate(-18 415.4 4.9)">C</text>
<text x="416.6" y="4.4" transform="rotate(-11 416.6 4.4)">h</text>
<text x="417.7" y="4.3" transform="rotate(-4 417.7 4.3)">a</text>
<text x="418.7" y="4.2" transform="rotate(3 418.7 4.2)">n</text>
<text x="419.9" y="4.3" transform="rotate(11 419.9 4.3)">g</text>
<text x="420.9" y="4.5" transform="rotate(17 420.9 4.5)">e</text>
<text x="422.4" y="5" transform="rotate(28 422.4 5)">E</text>
<text x="423.5" y="5.5" transform="rotate(35 423.5 5.5)">d</text>
<text x="5.5" y="8.3" transform="rotate(-54 5.5 8.3)">P</text>
<text x="6.2" y="7.4" transform="rotate(-46 6.2 7.4)">D</text>
<text x="7.2" y="6.4" transform="rotate(-38 7.2 6.4)">F</text>
<text x="18.6" y="6.2" transform="rotate(41 18.6 6.2)">i</text>
<text x="19" y="6.5" transform="rotate(44 19 6.5)">t</text>
<text x="19.4" y="6.9" transform="rotate(50 19.4 6.9)">o</text>
<text x="20.1" y="7.8" transform="rotate(56 20.1 7.8)">r</text>
<text x="411.3" y="8.3" transform="rotate(-54 411.3 8.3)">P</text>
<text x="412" y="7.4" transform="rotate(-46 412 7.4)">D</text>
<text x="412.9" y="6.4" transform="rotate(-38 412.9 6.4)">F</text>
<text x="424.3" y="6.2" transform="rotate(41 424.3 6.2)">i</text>
<text x="424.7" y="6.5" transform="rotate(44 424.7 6.5)">t</text>
<text x="425.2" y="6.9" transform="rotate(50 425.2 6.9)">o</text>
<text x="425.9" y="7.8" transform="rotate(56 425.9 7.8)">r</text>
<text x="3.3" y="15.7" transform="rotate(71 3.3 15.7)">w</text>
<text x="3.9" y="17.2" transform="rotate(61 3.9 17.2)">w</text>
<text x="22.2" y="17.2" transform="rotate(-70 22.2 17.2)">m</text>
<text x="409.1" y="15.7" transform="rotate(71 409.1 15.7)">w</text>
<text x="409.6" y="17.2" transform="rotate(61 409.6 17.2)">w</text>
<text x="427.9" y="17.2" transform="rotate(-70 427.9 17.2)">m</text>
<text x="4.7" y="18.6" transform="rotate(52 4.7 18.6)">w</text>
<text x="5.6" y="19.8" transform="rotate(46 5.6 19.8)">.</text>
<text x="6" y="20.2" transform="rotate(42 6 20.2)">t</text>
<text x="6.6" y="20.7" transform="rotate(38 6.6 20.7)">r</text>
<text x="7.2" y="21.2" transform="rotate(33 7.2 21.2)">a</text>
<text x="7.8" y="19" transform="rotate(-45 7.8 19)">Click to BUY NOW!</text>
<text x="8.2" y="21.8" transform="rotate(26 8.2 21.8)">c</text>
<text x="9.2" y="22.3" transform="rotate(19 9.2 22.3)">k</text>
<text x="10.3" y="22.7" transform="rotate(13 10.3 22.7)">e</text>
<text x="11.4" y="22.9" transform="rotate(7 11.4 22.9)">r</text>
<text x="12.2" y="23" transform="rotate(3 12.2 23)">-</text>
<text x="12.9" y="23.1" transform="rotate(-2 12.9 23.1)">s</text>
<text x="14.1" y="23" transform="rotate(-9 14.1 23)">o</text>
<text x="15.3" y="22.8" transform="rotate(-15 15.3 22.8)">f</text>
<text x="16" y="22.6" transform="rotate(-19 16 22.6)">t</text>
<text x="16.7" y="22.4" transform="rotate(-25 16.7 22.4)">w</text>
<text x="18.1" y="21.7" transform="rotate(-33 18.1 21.7)">a</text>
<text x="19.1" y="21.1" transform="rotate(-39 19.1 21.1)">r</text>
<text x="19.7" y="20.5" transform="rotate(-44 19.7 20.5)">e</text>
<text x="20.5" y="19.8" transform="rotate(-49 20.5 19.8)">.</text>
<text x="20.9" y="19.3" transform="rotate(-54 20.9 19.3)">c</text>
<text x="21.6" y="18.3" transform="rotate(-61 21.6 18.3)">o</text>
<text x="410.4" y="18.6" transform="rotate(52 410.4 18.6)">w</text>
<text x="411.4" y="19.8" transform="rotate(46 411.4 19.8)">.</text>
<text x="411.8" y="20.2" transform="rotate(42 411.8 20.2)">t</text>
<text x="412.3" y="20.7" transform="rotate(38 412.3 20.7)">r</text>
<text x="413" y="21.2" transform="rotate(33 413 21.2)">a</text>
<text x="413.5" y="19" transform="rotate(-45 413.5 19)">Click to BUY NOW!</text>
<text x="413.9" y="21.8" transform="rotate(26 413.9 21.8)">c</text>
<text x="415" y="22.3" transform="rotate(19 415 22.3)">k</text>
<text x="416.1" y="22.7" transform="rotate(13 416.1 22.7)">e</text>
<text x="417.2" y="22.9" transform="rotate(7 417.2 22.9)">r</text>
<text x="418" y="23" transform="rotate(3 418 23)">-</text>
<text x="418.7" y="23.1" transform="rotate(-2 418.7 23.1)">s</text>
<text x="419.8" y="23" transform="rotate(-9 419.8 23)">o</text>
<text x="421.1" y="22.8" transform="rotate(-15 421.1 22.8)">f</text>
<text x="421.7" y="22.6" transform="rotate(-19 421.7 22.6)">t</text>
<text x="422.4" y="22.4" transform="rotate(-25 422.4 22.4)">w</text>
<text x="423.9" y="21.7" transform="rotate(-33 423.9 21.7)">a</text>
<text x="424.8" y="21.1" transform="rotate(-39 424.8 21.1)">r</text>
<text x="425.4" y="20.5" transform="rotate(-44 425.4 20.5)">e</text>
<text x="426.2" y="19.8" transform="rotate(-49 426.2 19.8)">.</text>
<text x="426.6" y="19.3" transform="rotate(-54 426.6 19.3)">c</text>
<text x="427.3" y="18.3" transform="rotate(-61 427.3 18.3)">o</text>
</g>
</svg>
